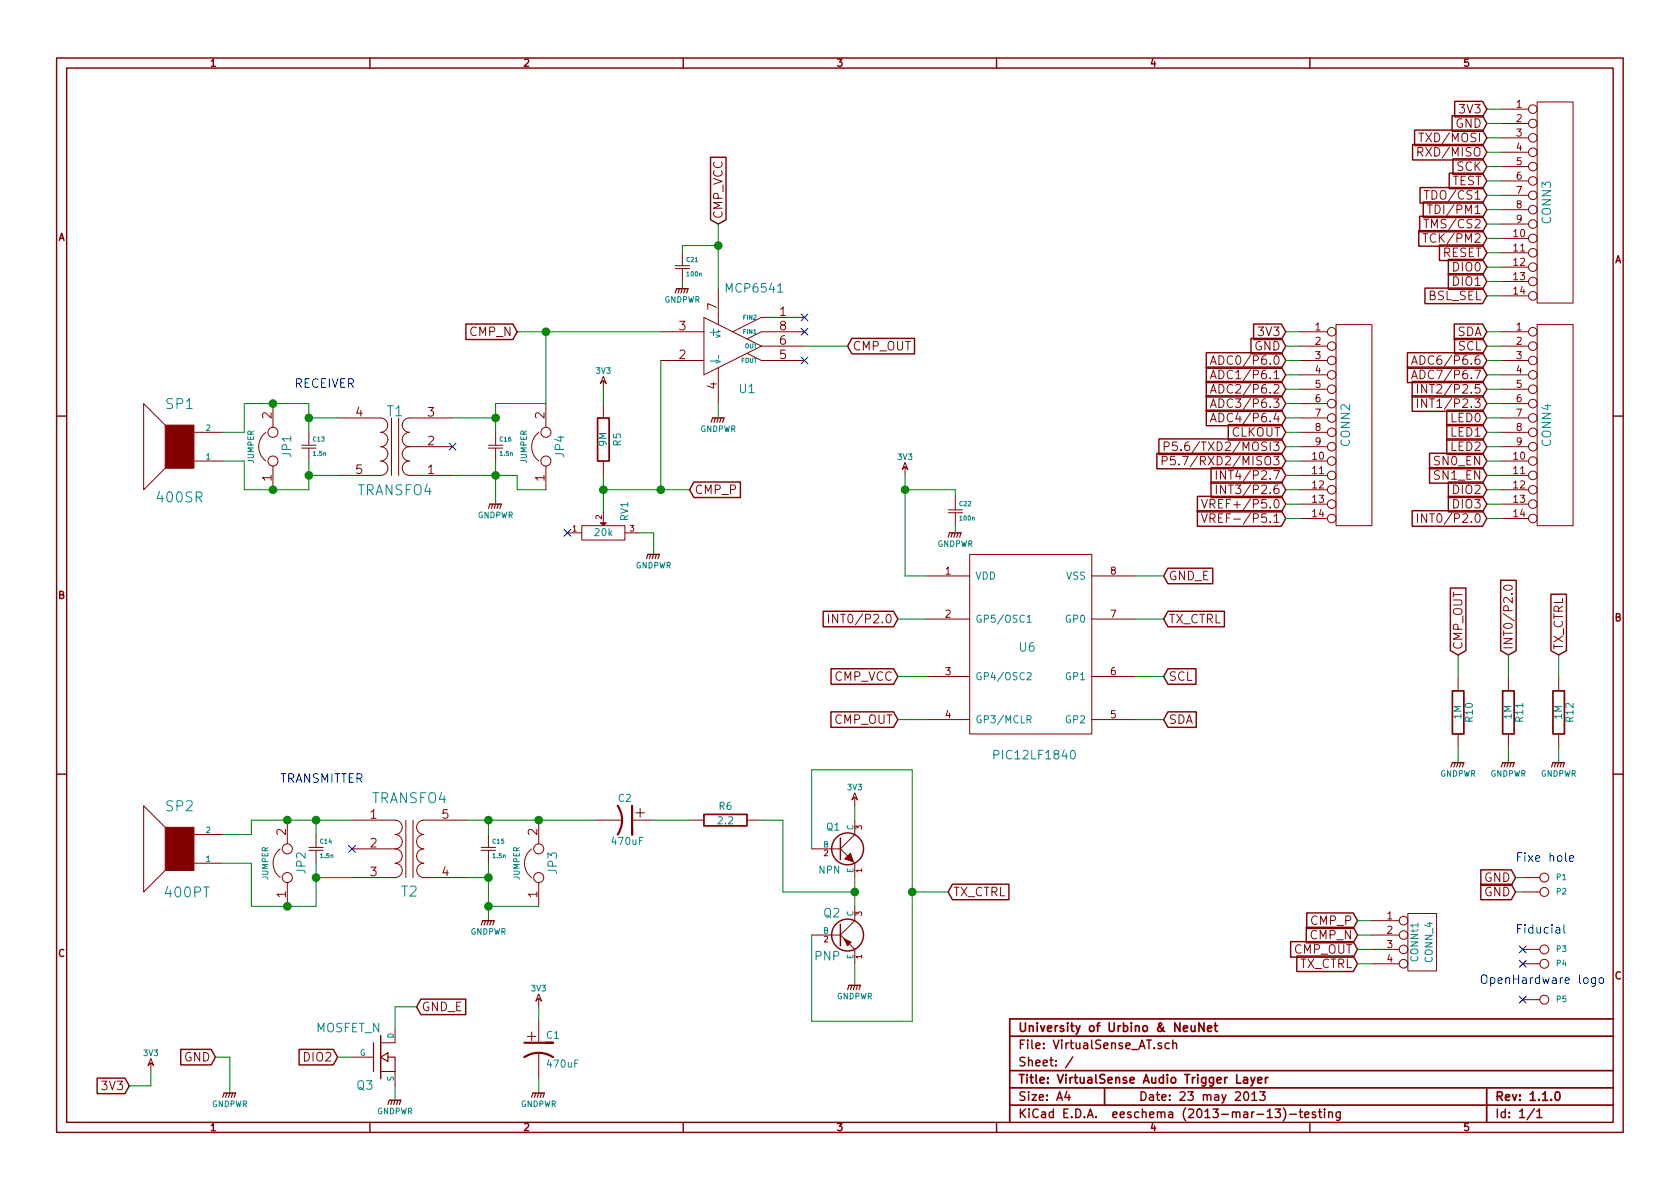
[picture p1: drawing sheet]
<svg xmlns="http://www.w3.org/2000/svg" width="297mm" height="210mm" viewBox="0 0 297 210" stroke-linecap="round" stroke-linejoin="round" font-family="sans-serif">
<g fill="none" stroke="#840000" stroke-width=".25">
<path d="M10 10.3h277v189.9h-277zM11.8 12h273.4v186.5h-273.4zM65.4 10.3v1.7M120.8 10.3v1.7M176.2 10.3v1.7M231.6 10.3v1.7M257.2 17.9h4.9l.8 1.4-.8 1.4h-4.9zM125.6 27.8h2.8v11.1l-1.4 .7-1.4-.7zM249.8 25.5h12.3l.8 1.4-.8 1.4h-12.3zM250.1 23h12l.8 1.4-.8 1.3h-12zM251 38.2h11.1l.8 1.4-.8 1.4h-11.1zM251.1 33.2h11l.8 1.3-.8 1.4h-11z"/>
<path d="M251.6 35.7h10.5l.8 1.4-.8 1.3h-10.5zM256.2 30.6h5.9l.8 1.4-.8 1.4h-5.9zM256.7 20.5h5.4l.8 1.3-.8 1.4h-5.4zM256.9 28.1h5.2l.8 1.4-.8 1.3h-5.2zM82.4 57.3h8.3l.7 1.4-.7 1.3h-8.3zM119.6 51h2.1M150.6 59.8h11.1v2.8h-11.1l-.7-1.4zM221.2 59.8h5.4l.7 1.4-.7 1.4h-5.4zM221.6 57.3h5l.7 1.4-.7 1.3h-5zM250.9 40.8h11.2l.8 1.4-.8 1.3h-11.2zM251.9 50.9h10.2l.8 1.4-.8 1.4h-10.2zM254.5 43.3h7.6l.8 1.4-.8 1.4h-7.6z"/>
<path d="M256.1 45.9h6l.8 1.3-.8 1.4h-6zM256.1 48.4h6l.8 1.4-.8 1.3h-6zM257.1 57.3h5l.8 1.4-.8 1.3h-5zM257.2 59.8h4.9l.8 1.4-.8 1.4h-4.9zM10 73.6h1.8M126 73.9h2M204.9 77.6h21.7l.7 1.4-.7 1.4h-21.7zM213.3 70h13.3l.7 1.4-.7 1.3h-13.3zM213.3 67.5h13.3l.7 1.3-.7 1.4h-13.3zM213.3 62.4h13.3l.7 1.3-.7 1.4h-13.3zM213.3 64.9h13.3l.7 1.4-.7 1.4h-13.3zM213.3 72.5h13.3l.7 1.4-.7 1.4h-13.3z"/>
<path d="M217.2 75.1h9.4l.7 1.3-.7 1.4h-9.4zM248.8 64.9h13.3l.8 1.4-.8 1.4h-13.3zM248.8 62.4h13.3l.8 1.3-.8 1.4h-13.3zM249.7 67.5h12.4l.8 1.3-.8 1.4h-12.4zM249.7 70h12.4l.8 1.4-.8 1.3h-12.4zM255.8 77.6h6.3l.8 1.4-.8 1.4h-6.3zM255.8 72.5h6.3l.8 1.4-.8 1.4h-6.3zM255.8 75.1h6.3l.8 1.3-.8 1.4h-6.3zM285.2 73.6h1.8M86.6 89.1h2M114.6 98h2M122.7 85.2h8.2v2.8h-8.2l-.8-1.4z"/>
<path d="M167.9 94.2h2M204.5 80.2h22.1l.7 1.3-.7 1.4h-22.1zM211.7 87.8h14.9l.7 1.3-.7 1.4h-14.9zM211.7 90.3h14.9l.7 1.4-.7 1.4h-14.9zM214.1 85.2h12.5l.7 1.4-.7 1.4h-12.5zM214.1 82.7h12.5l.7 1.4-.7 1.3h-12.5zM249.7 90.3h12.4l.8 1.4-.8 1.4h-12.4zM252.8 80.2h9.3l.8 1.3-.8 1.4h-9.3zM252.8 82.7h9.3l.8 1.4-.8 1.3h-9.3zM256.1 85.2h6l.8 1.4-.8 1.4h-6zM256.1 87.8h6l.8 1.3-.8 1.4h-6zM145.5 108.1h12.5l.7 1.4-.7 1.3h-12.5z"/>
<path d="M146.9 118.3h11.1l.7 1.3-.7 1.4h-11.1zM206.5 100.5h7.9v2.7h-7.9l-.8-1.4zM206.5 118.3h5v2.7h-5l-.8-1.4zM206.5 108.1h10v2.7h-10l-.8-1.3zM256.4 104h2.8v11.1l-1.4 .7-1.4-.7zM265.3 102.6h2.8v12.5l-1.4 .7-1.4-.7zM274.2 105.1h2.8v10l-1.4 .7-1.4-.7zM10 136.9h1.8M146.9 125.9h11.1l.7 1.3-.7 1.4h-11.1zM206.5 125.9h5v2.7h-5l-.8-1.4zM256.8 134.9h2M265.7 134.9h2"/>
<path d="M274.6 134.9h2M285.2 136.9h1.8M148.6 148.2v3.8M168.4 156.4h10v2.7h-10l-.8-1.4zM261.8 156.4h5.4l.8 1.3-.8 1.4h-5.4zM261.8 153.8h5.4l.8 1.4-.8 1.4h-5.4zM74.4 176.7h7.9v2.7h-7.9l-.7-1.4zM85.3 162.8h2.1M150.1 174.2h2M228.2 166.5h11.1l.7 1.4-.7 1.4h-11.1zM229.3 169.1h10l.7 1.3-.7 1.4h-10zM231 164h8.3l.7 1.3-.7 1.4h-8.3z"/>
<path d="M231 161.4h8.3l.7 1.4-.7 1.4h-8.3zM17.2 190.6h4.9l.8 1.4-.8 1.4h-4.9zM32 185.6h5.3l.8 1.3-.8 1.4h-5.3zM39.6 193.3h2.1M52.9 185.6h6l.8 1.3-.8 1.4h-6zM65.4 198.5v1.7M67.3 183.1v7.6M68.8 194.6h2.1M94.2 193.3h2.1M120.8 198.5v1.7M176.2 198.5v1.7M188.6 193l-.3 1.1h.9"/>
<path d="M189 193.6v1M189.7 186.9l-1.3 1.9M205.3 184.5l-.3-.1-.3 .3 .1 .2 .5 .1v.4h-.6M206.7 184.5a.48 .48 0 0 0-.6 .1v.7a.48 .48 0 0 0 .6 .1M207.4 184.6v-.1a.36 .36 0 0 1 .6 .2v.7M207.4 183.9v1.5M220 193.2l.3-.1a.81 .81 0 0 1 .5 .7 .81 .81 0 0 1-.5 .8l-.3-.2-.1-.4zM221.3 193.5l.5-.4v1.5M221.3 194.6h.9M222.7 193.1h1l-.5 .5 .3 .1 .2 .2-.1 .5-.2 .2h-.5l-.2-.2M225.5 196.1h.9l-.5 .6 .3 .1 .2 .2-.1 .5-.2 .1h-.4l-.2-.1M226.9 195.9a1.75 1.75 0 0 1 0 2.3"/>
<path d="M228 197h1.2M229.7 196.6h.6M229.9 196.1v1.3l.4 .2M230.7 197.1l.7-.1v-.3l-.5-.1-.2 .2 .1 .8h.6M231.6 198.5v1.7M232.6 196.7l-.4-.1-.2 .2 .1 .2 .5 .2v.4h-.6M233.1 196.6h.6M233.3 196.1v1.3l.4 .2M234.2 196.1v.2M234.2 196.6v1M234.9 196.8l.1-.1a.36 .36 0 0 1 .6 .1v.8M234.9 196.6v1"/>
<path d="M237 196.6v1.3l-.3 .2h-.4M237 196.7a.48 .48 0 0 0-.7 .1v.7a.48 .48 0 0 0 .7 .1M271.3 196l-1.3 2M271.7 196.5l.5-.4v1.5M271.7 197.6h.9"/>
<circle cx="149.9" cy="150.1" r="2.82"/>
<circle cx="149.9" cy="165.3" r="2.82"/>
</g>
<g fill="none" stroke="#840000" stroke-width=".3">
<path d="M105.7 73.9h2v7.6h-2zM256.8 122.2h2v7.6h-2zM265.7 122.2h2v7.6h-2zM274.6 122.2h2v7.6h-2zM124.5 144h7.6v2h-7.6zM178.5 183.2h106.7M178.5 189.3h106.7M178.5 195.4h106.7M178.5 192.4h106.7M195.3 192.4v3M210.6 181.4v.8a.38 .38 0 0 0 .7 0M211.3 181.4v1"/>
<path d="M212.9 180.9v1.5l-.9-1.5v1.5M213.5 181.9l.7-.2v-.2l-.5-.1-.2 .2 .1 .7h.6M214.7 181.4h.6M214.9 180.9v1.3l.4 .2M221.2 190.5l.3 1M221.9 190.5l-.5 1.4-.2 .1M222.4 191l.7-.1-.1-.3-.4-.1-.2 .2 .1 .8h.5M223.7 190.5v1M224.2 190.5l-.3 .1-.2 .2M262.9 192.4v6.1M275.1 193.2l.2-.1a.81 .81 0 0 1 .5 .7 .81 .81 0 0 1-.5 .8l-.2-.2-.2-.4zM285.2 180.2h-106.7v18.3"/>
</g>
<g fill="none" stroke="#840000" stroke-width=".2">
<path d="M119.6 51l-.2 .8M120.1 51l-.2 .8M120.6 51l-.2 .8M121.2 51l-.3 .8M121.7 51l-.3 .8M126 73.9l-.3 .8M126.5 73.9l-.3 .8M127 73.9l-.3 .8M127.5 73.9l-.2 .8M128 73.9l-.2 .8M86.6 89.1l-.2 .8M87.1 89.1l-.2 .8"/>
<path d="M87.6 89.1l-.2 .8M88.1 89.1l-.2 .8M88.6 89.1l-.2 .8M114.6 98l-.3 .8M115.1 98l-.3 .8M115.6 98l-.3 .8M116.1 98l-.3 .8M116.6 98l-.3 .8M167.9 94.2l-.3 .8M168.4 94.2l-.3 .8M168.9 94.2l-.2 .8M169.4 94.2l-.2 .8"/>
<path d="M169.9 94.2l-.2 .8M256.8 134.9l-.3 .7M257.3 134.9l-.3 .7M257.8 134.9l-.2 .7M258.3 134.9l-.2 .7M258.8 134.9l-.2 .7M265.7 134.9l-.3 .7M266.2 134.9l-.3 .7M266.7 134.9l-.3 .7M267.2 134.9l-.2 .7M267.7 134.9l-.2 .7M274.6 134.9l-.3 .7"/>
<path d="M275.1 134.9l-.3 .7M275.6 134.9l-.3 .7M276.1 134.9l-.3 .7M276.6 134.9l-.2 .7M85.3 162.8l-.2 .8M85.9 162.8l-.3 .8M86.4 162.8l-.3 .8M86.9 162.8l-.3 .8M87.4 162.8l-.3 .8M150.1 174.2l-.2 .8M150.6 174.2l-.2 .8M151.1 174.2l-.2 .8"/>
<path d="M151.6 174.2l-.2 .8M152.1 174.2l-.2 .8M39.6 193.3l-.2 .8M40.1 193.3l-.2 .8M40.6 193.3l-.2 .8M41.1 193.3l-.2 .8M41.7 193.3l-.3 .8M66 184.4v5.1M67.3 186.9l1.3-.7v1.5zM68.6 186.9h1.2v2.6M68.8 194.6l-.2 .7M69.3 194.6l-.2 .7"/>
<path d="M69.8 194.6l-.2 .7M70.4 194.6l-.3 .7M70.9 194.6l-.3 .7M94.2 193.3l-.2 .8M94.7 193.3l-.2 .8M95.2 193.3l-.2 .8M95.8 193.3l-.3 .8M96.3 193.3l-.3 .8"/>
</g>
<g fill="none" stroke="#840000" stroke-width=".18">
<path d="M265.4 19.3h4.9M271.8 18h6.3v35.6h-6.3zM250.7 26.9l.7-.1 .2-.2-.1-.4-.2-.1h-.6v1.5M250.9 23.5h.8M251.7 38.8h.9M251.8 33.7h.9M252.4 36.2h.8M252.8 36.2v1.6M265.4 21.8h4.9M265.4 24.4h4.9M265.4 26.9h4.9M265.4 29.5h4.9"/>
<path d="M265.4 32h4.9M265.4 34.5h4.9M265.4 37.1h4.9M265.4 39.6h4.9M116.8 58.7h7.7M119.4 47.5h2.5M119.4 47h2.5M120.6 44.7v2.3M120.6 47.5v2.3M124.5 56.1l10.1 5.1-10.1 5.1zM127 51v6.4M142.2 58.7h-7.6l-2.5 1.2"/>
<path d="M142.2 56.1h-7.6l-5.1 2.6M229.9 58.7h4.8M236.2 57.4h6.4v35.6h-6.4zM251.6 41.3h.9M265.4 58.7h4.9M265.4 42.2h4.9M265.4 44.7h4.9M265.4 47.2h4.9M265.4 49.8h4.9M265.4 52.3h4.9M271.8 57.4h6.3v35.6h-6.3zM29.2 75.2l-3.8-3.8v15.2l3.8-3.8"/>
<path d="M34.3 76.4h5.1M47 76.5a3.2 3.2 0 0 0 0 5M48.3 71.4v4.2M53.3 79.2h2.6M53.3 78.7h2.6M54.6 76.4v2.3M54.6 79.2v2.3M59.7 73.9h7.6a1.27 1.27 0 0 1 1.3 1.3 1.27 1.27 0 0 1-1.3 1.2 1.27 1.27 0 0 1 1.3 1.3 1.27 1.27 0 0 1-1.3 1.3 1.27 1.27 0 0 1 1.3 1.3 1.27 1.27 0 0 1-1.3 1.2 1.27 1.27 0 0 1 1.3 1.3 1.27 1.27 0 0 1-1.3 1.3h-7.6M69.2 73.9v10.2M70.5 73.9v10.2M72.4 79a1.27 1.27 0 0 0-1.3 1.3 1.27 1.27 0 0 0 1.3 1.2 1.27 1.27 0 0 0-1.3 1.3 1.27 1.27 0 0 0 1.3 1.3h7.6M72.4 79h7.6"/>
<path d="M80 73.9h-7.6a1.27 1.27 0 0 0-1.3 1.3 1.27 1.27 0 0 0 1.3 1.2 1.27 1.27 0 0 0-1.3 1.3 1.27 1.27 0 0 0 1.3 1.3M86.4 79.2h2.5M86.4 78.7h2.5M87.6 76.4v2.3M87.6 79.2v2.3M95.2 76.5a3.2 3.2 0 0 0 0 5M96.5 71.4v4.2M106.7 66.5l.5 1.3-.5-.5-.5 .5zM106.7 67.3v1.5M106.7 71.4v2.5M116.8 63.7h7.7M127 65v6.4"/>
<path d="M132.1 62.5l2.5 1.2h7.6M134.6 61.2h7.6M205.8 79l.8-.1 .1-.2v-.4l-.3-.1h-.6v1.5M208.1 78.2h-.7l-.1 .7 .2-.2 .5 .1 .2 .2v.4l-.3 .3h-.4l-.2-.2M214 72.1l.5-1.6 .5 1.6M214 69.5l.5-1.5 .5 1.5M214 64.4l.5-1.5 .5 1.5M214 67l.5-1.5 .5 1.5M214 74.6l.5-1.5 .5 1.5M214.1 66.5h.8M214.1 64h.8M214.1 71.6h.8"/>
<path d="M214.1 69.1h.8M214.1 74.2h.8M229.9 61.2h4.8M229.9 63.7h4.8M229.9 66.3h4.8M229.9 68.8h4.8M229.9 71.4h4.8M229.9 73.9h4.8M229.9 76.4h4.8M229.9 79h4.8M249.6 67l.5-1.5 .5 1.5M249.6 64.4l.5-1.5 .5 1.5"/>
<path d="M249.7 66.5h.7M249.7 64h.7M250.6 68v1.5M250.6 70.5v1.6M252.2 68v1.5l-.8-1.5v1.5M252.2 70.5v1.6l-.8-1.6v1.6M265.4 61.2h4.9M265.4 63.7h4.9M265.4 66.3h4.9M265.4 68.8h4.9M265.4 71.4h4.9M265.4 73.9h4.9"/>
<path d="M265.4 76.4h4.9M265.4 79h4.9M34.3 81.5h5.1M48.3 82.4v4.2M96.5 82.4v4.2M100.3 94.2h2.6M102.9 93h7.6v2.5h-7.6zM106.7 81.5v2.6M106.7 90.4v2.1M110.5 94.2h2.5M160 81.8l.5 1.3-.5-.6-.5 .6zM160 82.5v1.6"/>
<path d="M167.6 90.7h2.6M167.6 90.2h2.6M168.9 87.9v2.3M168.9 90.7v2.3M171.4 98h21.6v31.8h-21.6zM205.5 81.5l.7-.1 .2-.2-.1-.4-.2-.1h-.6v1.5M207.7 80.7h-.7l-.1 .7 .3-.1 .5 .1 .1 .2v.3l-.3 .3h-.3l-.3-.1M212.4 88.3l.6 1.5 .5-1.5M212.4 90.9l.6 1.5 .5-1.5M213.9 91.7l.8-.1 .1-.2v-.4l-.3-.1h-.6v1.5M214.3 91.7l.5 .7M215.1 83.2v1.6"/>
<path d="M215.1 85.8v1.5M216.7 85.8v1.5l-.9-1.5v1.5M216.7 83.2v1.6l-.9-1.6v1.6M229.9 81.5h4.8M229.9 84.1h4.8M229.9 86.6h4.8M229.9 89.1h4.8M229.9 91.7h4.8M250.6 90.9v1.5M252.2 90.9v1.5l-.8-1.5v1.5M265.4 81.5h4.9M265.4 84.1h4.9"/>
<path d="M265.4 86.6h4.9M265.4 89.1h4.9M265.4 91.7h4.9M146.5 108.6v1.6M148.1 108.6v1.6l-.9-1.6v1.6M163.8 101.8h7.6M163.8 109.5h7.6M163.8 119.6h7.6M193 101.8h7.7M193 109.5h7.7M193 119.6h7.7M257.8 119.6v2.6"/>
<path d="M265.9 103.7a.89 .89 0 0 1 1.5 .3 .86 .86 0 0 1-.8 .4 .86 .86 0 0 1-.7-.5zM266.7 119.6v2.6M275.6 119.6v2.6M163.8 127.2h7.6M193 127.2h7.7M257.8 129.8v2.5M266.7 129.8v2.5M275.6 129.8v2.5M29.2 146.3l-3.8-3.8v15.2l3.8-3.8M34.3 152.6h5.1M34.3 147.6h5.1M49.5 150.1a3.2 3.2 0 0 0 0 5.1"/>
<path d="M50.8 145v4.2M50.8 156.1v4.2M54.6 150.4h2.5M54.6 149.9h2.5M55.9 147.6v2.3M55.9 150.4v2.2M62.2 145h7.6a1.27 1.27 0 0 1 1.3 1.3 1.27 1.27 0 0 1-1.3 1.3 1.27 1.27 0 0 1 1.3 1.2 1.27 1.27 0 0 1-1.3 1.3M62.2 150.1h7.6M69.8 150.1a1.27 1.27 0 0 1 1.3 1.3 1.27 1.27 0 0 1-1.3 1.2 1.27 1.27 0 0 1 1.3 1.3 1.27 1.27 0 0 1-1.3 1.3h-7.6M71.8 145v10.2M73 145v10.2M82.5 145h-7.6a1.27 1.27 0 0 0-1.2 1.3 1.27 1.27 0 0 0 1.2 1.3 1.27 1.27 0 0 0-1.2 1.2 1.27 1.27 0 0 0 1.2 1.3 1.27 1.27 0 0 0-1.2 1.3 1.27 1.27 0 0 0 1.2 1.2 1.27 1.27 0 0 0-1.2 1.3 1.27 1.27 0 0 0 1.2 1.3h7.6"/>
<path d="M85.1 150.4h2.5M85.1 149.9h2.5M86.4 147.6v2.3M86.4 150.4v2.2M94 150.1a3.2 3.2 0 0 0 0 5.1M95.2 145v4.2M95.2 156.1v4.2M105.4 145h4.6M111.8 145h3.8M121.9 145h2.6M132.1 145h2.5M143.5 150.1h5.1"/>
<path d="M148.6 150.1l1.3 1.3M150.9 152.4l.2 .2v2.6M151.1 140.2l.5 1.3-.5-.5-.5 .5zM151.1 141v1.5M151.1 145v2.6l-2.5 2.5M269.2 157.7h3.1M269.2 155.2h3.1M95.2 175.8l.6 1.2-.6-.5-.5 .5zM95.2 176.5v1.5M143.5 165.3h5.1M148.6 165.3l.6 .7M150.2 167l.9 .9v2.5"/>
<path d="M151.1 160.3v2.5l-2.5 2.5M242.6 170.4h4.8M242.6 167.9h4.8M242.6 165.3h4.8M242.6 162.8h4.8M248.9 161.5h5.1v10.2h-5.1zM269.2 170.4h3.1M269.2 167.9h3.1M269.2 176.8h3.1M26.7 187.2l.5 1.3-.5-.5-.5 .5zM26.7 188v1.5M62.2 186.9h3.8"/>
<path d="M67.3 189.5h2.5v2.5M69.8 181.9v2.5h-2.5M95.2 180.6v3.8M95.2 186.2v4.5"/>
<circle cx="271" cy="19.3" r=".76"/>
<circle cx="271" cy="21.8" r=".76"/>
<circle cx="271" cy="26.9" r=".76"/>
<circle cx="271" cy="24.4" r=".76"/>
<circle cx="271" cy="39.6" r=".76"/>
<circle cx="271" cy="34.5" r=".76"/>
<circle cx="271" cy="29.5" r=".76"/>
<circle cx="271" cy="37.1" r=".76"/>
<circle cx="271" cy="32" r=".76"/>
<circle cx="235.5" cy="58.7" r=".76"/>
<circle cx="271" cy="47.2" r=".76"/>
<circle cx="271" cy="42.2" r=".76"/>
<circle cx="271" cy="52.3" r=".76"/>
<circle cx="271" cy="44.7" r=".76"/>
<circle cx="271" cy="58.7" r=".76"/>
<circle cx="271" cy="49.8" r=".76"/>
<circle cx="48.3" cy="76.4" r=".89"/>
<circle cx="96.5" cy="76.4" r=".89"/>
<circle cx="235.5" cy="61.2" r=".76"/>
<circle cx="235.5" cy="63.7" r=".76"/>
<circle cx="235.5" cy="66.3" r=".76"/>
<circle cx="235.5" cy="68.8" r=".76"/>
<circle cx="235.5" cy="71.4" r=".76"/>
<circle cx="235.5" cy="79" r=".76"/>
<circle cx="235.5" cy="73.9" r=".76"/>
<circle cx="235.5" cy="76.4" r=".76"/>
<circle cx="271" cy="73.9" r=".76"/>
<circle cx="271" cy="76.4" r=".76"/>
<circle cx="271" cy="79" r=".76"/>
<circle cx="271" cy="61.2" r=".76"/>
<circle cx="271" cy="68.8" r=".76"/>
<circle cx="271" cy="71.4" r=".76"/>
<circle cx="271" cy="63.7" r=".76"/>
<circle cx="271" cy="66.3" r=".76"/>
<circle cx="48.3" cy="81.5" r=".89"/>
<circle cx="96.5" cy="81.5" r=".89"/>
<circle cx="235.5" cy="86.6" r=".76"/>
<circle cx="235.5" cy="81.5" r=".76"/>
<circle cx="235.5" cy="89.1" r=".76"/>
<circle cx="235.5" cy="84.1" r=".76"/>
<circle cx="235.5" cy="91.7" r=".76"/>
<circle cx="271" cy="84.1" r=".76"/>
<circle cx="271" cy="91.7" r=".76"/>
<circle cx="271" cy="81.5" r=".76"/>
<circle cx="271" cy="86.6" r=".76"/>
<circle cx="271" cy="89.1" r=".76"/>
<circle cx="50.8" cy="155.2" r=".89"/>
<circle cx="50.8" cy="150.1" r=".89"/>
<circle cx="95.2" cy="155.2" r=".89"/>
<circle cx="95.2" cy="150.1" r=".89"/>
<circle cx="273" cy="155.2" r=".79"/>
<circle cx="273" cy="157.7" r=".79"/>
<circle cx="248.2" cy="167.9" r=".76"/>
<circle cx="248.2" cy="170.4" r=".76"/>
<circle cx="248.2" cy="165.3" r=".76"/>
<circle cx="248.2" cy="162.8" r=".76"/>
<circle cx="273" cy="176.8" r=".79"/>
<circle cx="273" cy="170.4" r=".79"/>
<circle cx="273" cy="167.9" r=".79"/>
</g>
<path d="M277.5 151.8l.8-.1-.1-.3-.5-.1-.2 .2 .1 .7h.6M276.5 163.5v1.3l.2 .2M282.1 172.9v1.2l-.3 .3-.4-.1M282.1 173a.48 .48 0 0 0-.7 0v.8a.48 .48 0 0 0 .7 0M282.8 173l.2-.1 .5 .1v.6l-.1 .2-.4 .1-.2-.1z" fill="none" stroke="#0000c2" stroke-width=".18"/>
<g fill="none" stroke="#000084" stroke-width=".18">
<path d="M141.6 58.1l1.2 1.2M141.6 55.5l1.2 1.2M142.8 58.1l-1.2 1.2M142.8 55.5l-1.2 1.2M79.4 78.4l1.2 1.2M80.6 78.4l-1.2 1.2M141.6 63.1l1.2 1.3M142.8 63.1l-1.2 1.3M99.7 93.6l1.2 1.2M100.9 93.6l-1.2 1.2M61.6 149.5l1.2 1.2M62.8 149.5l-1.2 1.2"/>
<path d="M268.6 167.3l1.2 1.2M268.6 169.8l1.2 1.2M268.6 176.2l1.2 1.2M269.8 167.3l-1.2 1.2M269.8 169.8l-1.2 1.2M269.8 176.2l-1.2 1.2"/>
</g>
<path d="M125.6 63.8h1.1M126.6 63.7l.8 .2-.8 .3M127.1 62.8v.6M181.6 109.1l.4-.3v1.3M181.6 119l.5-.1 .2 .1v.3l-.8 .9h.8M181.6 110.1h.7M181.6 127.2l.6-.1v-.4l-.6-.1v1.2M181.9 127.2l.4 .6M189.4 132.8l.2-.1a.81 .81 0 0 1 .5 .7 .81 .81 0 0 1-.5 .8l-.2-.1-.2-.5z" fill="none" stroke="#008484" stroke-width=".18"/>
<path d="M148.6 163.4v3.9z" fill="#840000" stroke="#840000" stroke-width=".25"/>
<g fill="#840000" stroke="#840000" stroke-width=".18">
<path d="M149.2 166l1.3 .6-.6 .7z"/>
<path d="M150.4 150.9l.5 1.5-1.5-.5z"/>
<path d="M29.2 75.2h5.1v7.6h-5.1z"/>
<path d="M29.2 146.3h5.1v7.6h-5.1z"/>
<path d="M106.2 92.5h1l-.5 .5z"/>
</g>
<g fill="none" stroke="#008400" stroke-width=".18">
<path d="M262.9 19.3h2.5M127 39.6v11.4M262.9 39.6h2.5M262.9 34.5h2.5M262.9 29.5h2.5M262.9 24.4h2.5M262.9 21.8h2.5M262.9 26.9h2.5M262.9 32h2.5M262.9 37.1h2.5M91.4 58.7h25.4M96.5 58.7v12.7h-8.9v5"/>
<path d="M120.6 49.8v1.2M127 43.4h-6.4v1.3M227.3 58.7h2.6M262.9 52.3h2.5M262.9 58.7h2.5M262.9 49.8h2.5M262.9 44.7h2.5M262.9 42.2h2.5M262.9 47.2h2.5M39.4 76.4h3.8v-5h11.4v5M54.6 73.9h5.1M80 73.9h7.6"/>
<path d="M106.7 68.8v2.6M116.8 63.7v22.9M127 71.4v2.5M142.2 61.2h7.7M227.3 76.4h2.6M227.3 71.4h2.6M227.3 66.3h2.6M227.3 61.2h2.6M227.3 79h2.6M227.3 73.9h2.6M227.3 68.8h2.6M227.3 63.7h2.6"/>
<path d="M262.9 76.4h2.5M262.9 71.4h2.5M262.9 66.3h2.5M262.9 61.2h2.5M262.9 79h2.5M262.9 73.9h2.5M262.9 68.8h2.5M262.9 63.7h2.5M39.4 81.5h3.8v5.1h11.4v-5.1M54.6 84.1h5.1M80 84.1h11.4v2.5h5.1M87.6 81.5v7.6"/>
<path d="M106.7 86.6h15.2M106.7 84.1v6.3M113 94.2h2.6v3.8M160 86.6h8.9v1.3M160 84.1v17.7h3.8M168.9 93v1.2M227.3 91.7h2.6M227.3 86.6h2.6M227.3 81.5h2.6M227.3 89.1h2.6M227.3 84.1h2.6M262.9 91.7h2.5"/>
<path d="M262.9 86.6h2.5M262.9 81.5h2.5M262.9 89.1h2.5M262.9 84.1h2.5M158.7 109.5h5.1M158.7 119.6h5.1M200.7 101.8h5M200.7 109.5h5M200.7 119.6h5M257.8 115.8v3.8M266.7 115.8v3.8M275.6 115.8v3.8"/>
<path d="M158.7 127.2h5.1M200.7 127.2h5M257.8 132.3v2.6M266.7 132.3v2.6M275.6 132.3v2.6M39.4 152.6h5v7.7h11.5v-7.7M55.9 155.2h6.3M55.9 145v2.6M62.2 145h-17.8v2.6h-5M82.5 155.2h3.9M82.5 145h22.9M86.4 145v2.6"/>
<path d="M86.4 152.6v10.2M115.6 145h6.3M134.6 145h3.8v12.7h12.7M143.5 150.1v-14h17.8v44.5h-17.8v-15.3M151.1 142.5v2.5M151.1 155.2v5.1M161.3 157.7h6.3M268 157.7h1.2M268 155.2h1.2M73.7 178h-3.9v3.9M86.4 160.3h8.8M95.2 178v2.6"/>
<path d="M151.1 170.4v3.8M240 162.8h2.6M240 165.3h2.6M240 167.9h2.6M240 170.4h2.6M26.7 189.5v2.5h-3.8M38.1 186.9h2.5v6.4M59.7 186.9h2.5M69.8 192v2.6M95.2 190.7v2.6"/>
</g>
<g fill="#008400" stroke="#008400" stroke-width=".25">
<circle cx="160" cy="86.6" r=".63"/>
<circle cx="106.7" cy="86.6" r=".63"/>
<circle cx="87.6" cy="73.9" r=".63"/>
<circle cx="87.6" cy="84.1" r=".63"/>
<circle cx="54.6" cy="73.9" r=".63"/>
<circle cx="54.6" cy="84.1" r=".63"/>
<circle cx="55.9" cy="155.2" r=".63"/>
<circle cx="55.9" cy="145" r=".63"/>
<circle cx="86.4" cy="155.2" r=".63"/>
<circle cx="86.4" cy="145" r=".63"/>
<circle cx="151.1" cy="157.7" r=".63"/>
<circle cx="161.3" cy="157.7" r=".63"/>
<circle cx="48.3" cy="86.6" r=".63"/>
<circle cx="48.3" cy="71.4" r=".63"/>
<circle cx="50.8" cy="145" r=".63"/>
<circle cx="50.8" cy="160.3" r=".63"/>
<circle cx="95.2" cy="145" r=".63"/>
<circle cx="86.4" cy="160.3" r=".63"/>
<circle cx="127" cy="43.4" r=".63"/>
<circle cx="116.8" cy="86.6" r=".63"/>
<circle cx="96.5" cy="58.7" r=".63"/>
</g>
<path d="M109.2 142.5a4.6 4.6 0 0 1 0 5.1M111.8 142.5v5.1v-1.3M92.7 186.9a4.6 4.6 0 0 1 5.1 0M92.7 184.4h5.1h-1.3" fill="none" stroke="#840000" stroke-width=".38"/>
<g font-size="2.8" fill="#840000">
<text x="114" y="144.6" transform="rotate(-90 114 144.6)">+</text>
<text x="93.2" y="184.1">+</text>
</g>
<g font-size="2.5" fill="#008484">
<text x="29.4" y="72.3">SP1</text>
<text x="68.4" y="73.6">T1</text>
<text x="28" y="88.8">400SR</text>
<text x="63.2" y="87.6">TRANSFO4</text>
<text x="29.4" y="143.5">SP2</text>
<text x="65.7" y="142">TRANSFO4</text>
<text x="29.4" y="158.7">400PT</text>
<text x="70.9" y="158.5">T2</text>
</g>
<g font-size="2.1" fill="#840000">
<text x="257.3" y="22.6">GND</text>
<text x="258.2" y="20.1">3V3</text>
<text x="251.5" y="27.7">RXD/MISO</text>
<text x="251.7" y="25.1">TXD/MOSI</text>
<text x="252.8" y="35.3">TDO/CS1</text>
<text x="256.5" y="32.8">TEST</text>
<text x="257.5" y="30.2">SCK</text>
<text x="127.8" y="38.7" transform="rotate(-90 127.8 38.7)">CMP_VCC</text>
<text x="252.8" y="40.4">TMS/CS2</text>
<text x="253.6" y="37.8">TDI/PM1</text>
<text x="252.7" y="42.9">TCK/PM2</text>
<text x="254.9" y="45.5">RESET</text>
<text x="252.4" y="53.1">BSL_SEL</text>
<text x="257" y="48">DIO0</text>
<text x="257" y="50.5">DIO1</text>
<text x="83.1" y="59.4">CMP_N</text>
<text x="120.1" y="58.4">3</text>
<text x="126.7" y="54.8" transform="rotate(-90 126.7 54.8)">7</text>
<text x="137.8" y="55.9">1</text>
<text x="137.8" y="58.4">8</text>
<text x="222.6" y="59.4">3V3</text>
<text x="257.5" y="59.4">SDA</text>
<text x="120.1" y="63.5">2</text>
<text x="137.8" y="63.5">5</text>
<text x="137.8" y="61">6</text>
<text x="150.8" y="62">CMP_OUT</text>
<text x="215.7" y="64.5">ADC0/P6.0</text>
<text x="221.7" y="62">GND</text>
<text x="251.2" y="64.5">ADC6/P6.6</text>
<text x="257.7" y="62">SCL</text>
<text x="126.7" y="68.8" transform="rotate(-90 126.7 68.8)">4</text>
<text x="215.7" y="69.6">ADC2/P6.2</text>
<text x="215.7" y="67.1">ADC1/P6.1</text>
<text x="251.2" y="67.1">ADC7/P6.7</text>
<text x="252.4" y="69.6">INT2/P2.5</text>
<text x="48" y="74" transform="rotate(-90 48 74)">2</text>
<text x="62.9" y="73.7">4</text>
<text x="75.6" y="73.7">3</text>
<text x="96.3" y="74" transform="rotate(-90 96.3 74)">2</text>
<text x="215.7" y="72.1">ADC3/P6.3</text>
<text x="215.7" y="74.7">ADC4/P6.4</text>
<text x="217.6" y="77.2">CLKOUT</text>
<text x="252.4" y="72.1">INT1/P2.3</text>
<text x="256.5" y="74.7">LED0</text>
<text x="256.5" y="77.2">LED1</text>
<text x="62.9" y="83.8">5</text>
<text x="75.6" y="83.8">1</text>
<text x="75.6" y="78.7">2</text>
<text x="208.6" y="82.3">P5.7/RXD2/MISO3</text>
<text x="208.8" y="79.8">P5.6/TXD2/MOSI3</text>
<text x="253.7" y="82.3">SN0_EN</text>
<text x="256.5" y="79.8">LED2</text>
<text x="48" y="85.1" transform="rotate(-90 48 85.1)">1</text>
<text x="96.3" y="85.1" transform="rotate(-90 96.3 85.1)">1</text>
<text x="122.8" y="87.4">CMP_P</text>
<text x="214.6" y="89.9">VREF+/P5.0</text>
<text x="216.9" y="87.4">INT3/P2.6</text>
<text x="216.9" y="84.8">INT4/P2.7</text>
<text x="253.7" y="84.8">SN1_EN</text>
<text x="257" y="87.4">DIO2</text>
<text x="257" y="89.9">DIO3</text>
<text x="215.1" y="92.5">VREF-/P5.1</text>
<text x="252.4" y="92.5">INT0/P2.0</text>
<text x="206.7" y="102.6">GND_E</text>
<text x="148.3" y="110.2">INT0/P2.0</text>
<text x="206.7" y="110.2">TX_CTRL</text>
<text x="258.6" y="114.9" transform="rotate(-90 258.6 114.9)">CMP_OUT</text>
<text x="267.5" y="114.9" transform="rotate(-90 267.5 114.9)">INT0/P2.0</text>
<text x="276.4" y="114.9" transform="rotate(-90 276.4 114.9)">TX_CTRL</text>
<text x="147.4" y="120.4">CMP_VCC</text>
<text x="206.7" y="120.4">SCL</text>
<text x="147.4" y="128">CMP_OUT</text>
<text x="206.7" y="128">SDA</text>
<text x="50.5" y="147.7" transform="rotate(-90 50.5 147.7)">2</text>
<text x="65.5" y="144.8">1</text>
<text x="65.5" y="149.9">2</text>
<text x="78.2" y="144.8">5</text>
<text x="95" y="147.7" transform="rotate(-90 95 147.7)">2</text>
<text x="65.5" y="154.9">3</text>
<text x="78.2" y="154.9">4</text>
<text x="262.3" y="156">GND</text>
<text x="50.5" y="158.7" transform="rotate(-90 50.5 158.7)">1</text>
<text x="95" y="158.7" transform="rotate(-90 95 158.7)">1</text>
<text x="168.6" y="158.5">TX_CTRL</text>
<text x="262.3" y="158.5">GND</text>
<text x="231.7" y="166.1">CMP_N</text>
<text x="231.8" y="163.6">CMP_P</text>
<text x="228.7" y="168.7">CMP_OUT</text>
<text x="229.6" y="171.2">TX_CTRL</text>
<text x="74.6" y="178.8">GND_E</text>
<text x="180.1" y="185.5">File: VirtualSense_AT.sch</text>
<text x="180.1" y="182.5">University of Urbino &amp; NeuNet</text>
<text x="32.5" y="187.7">GND</text>
<text x="53.8" y="187.7">DIO2</text>
<text x="180.1" y="191.6">Title:</text>
<text x="180.1" y="188.6">Sheet: /</text>
<text x="186.8" y="191.6">VirtualSense Audio Trigger Layer</text>
<text x="18.2" y="192.8">3V3</text>
<text x="180.1" y="197.7">KiCad E.D.A. eeschema (2013-mar-13)-testing</text>
<text x="180.1" y="194.7">Size: A4</text>
<text x="201.4" y="194.7">Date: 23 may 2013</text>
<text x="264.4" y="194.7">Rev: 1.1.0</text>
<text x="264.4" y="197.7">Id: 1/1</text>
</g>
<g font-size="2.1" fill="#008484">
<text x="274.2" y="39.5" transform="rotate(-90 274.2 39.5)">CONN3</text>
<text x="128.6" y="51.7">MCP6541</text>
<text x="125.2" y="59.4">+</text>
<text x="130.7" y="69.5">U1</text>
<text x="51.5" y="80.8" transform="rotate(-90 51.5 80.8)">JP1</text>
<text x="99.7" y="80.8" transform="rotate(-90 99.7 80.8)">JP4</text>
<text x="238.7" y="78.9" transform="rotate(-90 238.7 78.9)">CONN2</text>
<text x="274.2" y="78.9" transform="rotate(-90 274.2 78.9)">CONN4</text>
<text x="180.3" y="115.2">U6</text>
<text x="176.3" y="134.3">PIC12LF1840</text>
<text x="54" y="154.5" transform="rotate(-90 54 154.5)">JP2</text>
<text x="98.5" y="154.5" transform="rotate(-90 98.5 154.5)">JP3</text>
<text x="145.7" y="162.2">Q2</text>
<text x="144.1" y="169.8">PNP</text>
<text x="55.8" y="182.5">MOSFET_N</text>
<text x="63.1" y="192.7">Q3</text>
</g>
<g font-size="2.1" fill="#0000c2">
<text x="52.1" y="68.6">RECEIVER</text>
<text x="49.5" y="138.4">TRANSMITTER</text>
<text x="268" y="152.4">Fixe hole</text>
<text x="268" y="165.1">Fiducial</text>
<text x="261.6" y="174">OpenHardware logo</text>
</g>
<g font-size="1.8" fill="#840000">
<text x="37.2" y="11.8">1</text>
<text x="92.6" y="11.8">2</text>
<text x="148" y="11.8">3</text>
<text x="203.4" y="11.8">4</text>
<text x="258.8" y="11.8">5</text>
<text x="268.1" y="19">1</text>
<text x="268.1" y="21.6">2</text>
<text x="268.1" y="24.1">3</text>
<text x="268.1" y="26.7">4</text>
<text x="268.1" y="29.2">5</text>
<text x="268.1" y="31.7">6</text>
<text x="268.1" y="34.3">7</text>
<text x="267.6" y="41.9">10</text>
<text x="268.1" y="36.8">8</text>
<text x="268.1" y="39.4">9</text>
<text x="10.3" y="42.6">A</text>
<text x="267.6" y="44.4">11</text>
<text x="267.6" y="47">12</text>
<text x="285.5" y="46.5">A</text>
<text x="267.6" y="49.5">13</text>
<text x="267.6" y="52.1">14</text>
<text x="232.6" y="58.4">1</text>
<text x="268.1" y="58.4">1</text>
<text x="232.6" y="61">2</text>
<text x="232.6" y="63.5">3</text>
<text x="268.1" y="61">2</text>
<text x="268.1" y="63.5">3</text>
<text x="232.6" y="66">4</text>
<text x="232.6" y="68.6">5</text>
<text x="232.6" y="71.1">6</text>
<text x="268.1" y="66">4</text>
<text x="268.1" y="68.6">5</text>
<text x="268.1" y="71.1">6</text>
<text x="232.6" y="73.7">7</text>
<text x="232.6" y="76.2">8</text>
<text x="268.1" y="73.7">7</text>
<text x="268.1" y="76.2">8</text>
<text x="232.1" y="81.3">10</text>
<text x="232.1" y="83.8">11</text>
<text x="232.6" y="78.7">9</text>
<text x="267.6" y="81.3">10</text>
<text x="267.6" y="83.8">11</text>
<text x="268.1" y="78.7">9</text>
<text x="232.1" y="86.4">12</text>
<text x="232.1" y="88.9">13</text>
<text x="267.6" y="86.4">12</text>
<text x="267.6" y="88.9">13</text>
<text x="232.1" y="91.4">14</text>
<text x="267.6" y="91.4">14</text>
<text x="167.2" y="101.6">1</text>
<text x="196.4" y="101.6">8</text>
<text x="10.3" y="105.9">B</text>
<text x="167.2" y="109.2">2</text>
<text x="196.4" y="109.2">7</text>
<text x="285.5" y="109.8">B</text>
<text x="167.2" y="119.4">3</text>
<text x="196.4" y="119.4">6</text>
<text x="167.2" y="127">4</text>
<text x="196.4" y="127">5</text>
<text x="245.3" y="162.6">1</text>
<text x="245.3" y="165.1">2</text>
<text x="245.3" y="167.6">3</text>
<text x="10.3" y="169.2">C</text>
<text x="245.3" y="170.2">4</text>
<text x="285.5" y="173.2">C</text>
<text x="37.2" y="200">1</text>
<text x="92.6" y="200">2</text>
<text x="148" y="200">3</text>
<text x="203.4" y="200">4</text>
<text x="258.8" y="200">5</text>
</g>
<g font-size="1.8" fill="#008484">
<text x="107.2" y="78.9" transform="rotate(-90 107.2 78.9)">9M</text>
<text x="109.8" y="78.8" transform="rotate(-90 109.8 78.8)">R5</text>
<text x="105.2" y="94.8">20k</text>
<text x="111" y="92.1" transform="rotate(-90 111 92.1)">RV1</text>
<text x="172.5" y="102.5">VDD</text>
<text x="188.5" y="102.5">VSS</text>
<text x="172.5" y="110.1">GP5/OSC1</text>
<text x="188.5" y="110.1">GP0</text>
<text x="172.5" y="120.3">GP4/OSC2</text>
<text x="188.5" y="120.3">GP1</text>
<text x="172.5" y="127.9">GP3/MCLR</text>
<text x="188.5" y="127.9">GP2</text>
<text x="258.4" y="127.2" transform="rotate(-90 258.4 127.2)">1M</text>
<text x="260.4" y="127.6" transform="rotate(-90 260.4 127.6)">R10</text>
<text x="267.3" y="127.2" transform="rotate(-90 267.3 127.2)">1M</text>
<text x="269.3" y="127.6" transform="rotate(-90 269.3 127.6)">R11</text>
<text x="276.1" y="127.2" transform="rotate(-90 276.1 127.2)">1M</text>
<text x="278.2" y="127.6" transform="rotate(-90 278.2 127.6)">R12</text>
<text x="109.3" y="141.8">C2</text>
<text x="127.2" y="143.2">R6</text>
<text x="108.4" y="149.4">470uF</text>
<text x="127.1" y="145.7">2.2</text>
<text x="146.2" y="146.9">Q1</text>
<text x="144.8" y="154.5">NPN</text>
<text x="250.7" y="170" transform="rotate(-90 250.7 170)">CONNt1</text>
<text x="253.3" y="170.2" transform="rotate(-90 253.3 170.2)">CONN_4</text>
<text x="96.6" y="183.7">C1</text>
<text x="96.9" y="188.8">470uF</text>
</g>
<g font-size="1.4" fill="#008484">
<text x="117.4" y="53.5">GNDPWR</text>
<text x="105.4" y="66.1">3V3</text>
<text x="36.4" y="76.2">2</text>
<text x="123.8" y="76.4">GNDPWR</text>
<text x="36.4" y="81.3">1</text>
<text x="44.9" y="81.9" transform="rotate(-90 44.9 81.9)">JUMPER</text>
<text x="93.1" y="81.9" transform="rotate(-90 93.1 81.9)">JUMPER</text>
<text x="158.8" y="81.3">3V3</text>
<text x="84.4" y="91.6">GNDPWR</text>
<text x="112.3" y="100.5">GNDPWR</text>
<text x="165.7" y="96.7">GNDPWR</text>
<text x="254.6" y="137.3">GNDPWR</text>
<text x="263.5" y="137.3">GNDPWR</text>
<text x="272.4" y="137.3">GNDPWR</text>
<text x="149.9" y="139.7">3V3</text>
<text x="36.4" y="147.3">2</text>
<text x="145.5" y="149.9">B</text>
<text x="150.9" y="146.8" transform="rotate(-90 150.9 146.8)">C</text>
<text x="36.4" y="152.4">1</text>
<text x="47.4" y="155.6" transform="rotate(-90 47.4 155.6)">JUMPER</text>
<text x="91.9" y="155.6" transform="rotate(-90 91.9 155.6)">JUMPER</text>
<text x="150.9" y="154.4" transform="rotate(-90 150.9 154.4)">E</text>
<text x="275.2" y="155.6">P1</text>
<text x="275.2" y="158.2">P2</text>
<text x="83.1" y="165.3">GNDPWR</text>
<text x="145.5" y="165.1">B</text>
<text x="150.9" y="162" transform="rotate(-90 150.9 162)">C</text>
<text x="150.9" y="169.6" transform="rotate(-90 150.9 169.6)">E</text>
<text x="275.2" y="170.9">P4</text>
<text x="275.2" y="168.3">P3</text>
<text x="94" y="175.3">3V3</text>
<text x="147.9" y="176.7">GNDPWR</text>
<text x="275.2" y="177.2">P5</text>
<text x="69.6" y="183.6" transform="rotate(-90 69.6 183.6)">D</text>
<text x="25.4" y="186.7">3V3</text>
<text x="63.6" y="186.7">G</text>
<text x="69.6" y="191.2" transform="rotate(-90 69.6 191.2)">S</text>
<text x="37.4" y="195.8">GNDPWR</text>
<text x="66.6" y="197">GNDPWR</text>
<text x="92" y="195.8">GNDPWR</text>
</g>
<g font-size="1.4" fill="#840000">
<text x="101.2" y="94">1</text>
<text x="106.4" y="91.8" transform="rotate(-90 106.4 91.8)">2</text>
<text x="111.4" y="94">3</text>
<text x="152.4" y="146.7" transform="rotate(-90 152.4 146.7)">3</text>
<text x="145.7" y="151.4">2</text>
<text x="152.4" y="154.3" transform="rotate(-90 152.4 154.3)">1</text>
<text x="152.4" y="161.9" transform="rotate(-90 152.4 161.9)">3</text>
<text x="145.7" y="166.6">2</text>
<text x="152.4" y="169.5" transform="rotate(-90 152.4 169.5)">1</text>
</g>
<g font-size="1.1" fill="#008484">
<text x="121.4" y="46.3">C21</text>
<text x="121.5" y="48.8">100n</text>
<text x="127.4" y="59.5" transform="rotate(-90 127.4 59.5)">V+</text>
<text x="131.5" y="56.5">FIN2</text>
<text x="131.5" y="59">FIN1</text>
<text x="131" y="64.1">FOUT</text>
<text x="131.6" y="61.6">OUT</text>
<text x="55.4" y="78">C13</text>
<text x="55.4" y="80.6">1.5n</text>
<text x="88.4" y="78">C16</text>
<text x="88.4" y="80.6">1.5n</text>
<text x="169.7" y="89.5">C22</text>
<text x="169.8" y="92">100n</text>
<text x="56.7" y="149.2">C14</text>
<text x="87.1" y="149.2">C15</text>
<text x="56.7" y="151.7">1.5n</text>
<text x="87.2" y="151.7">1.5n</text>
</g>
</svg>
